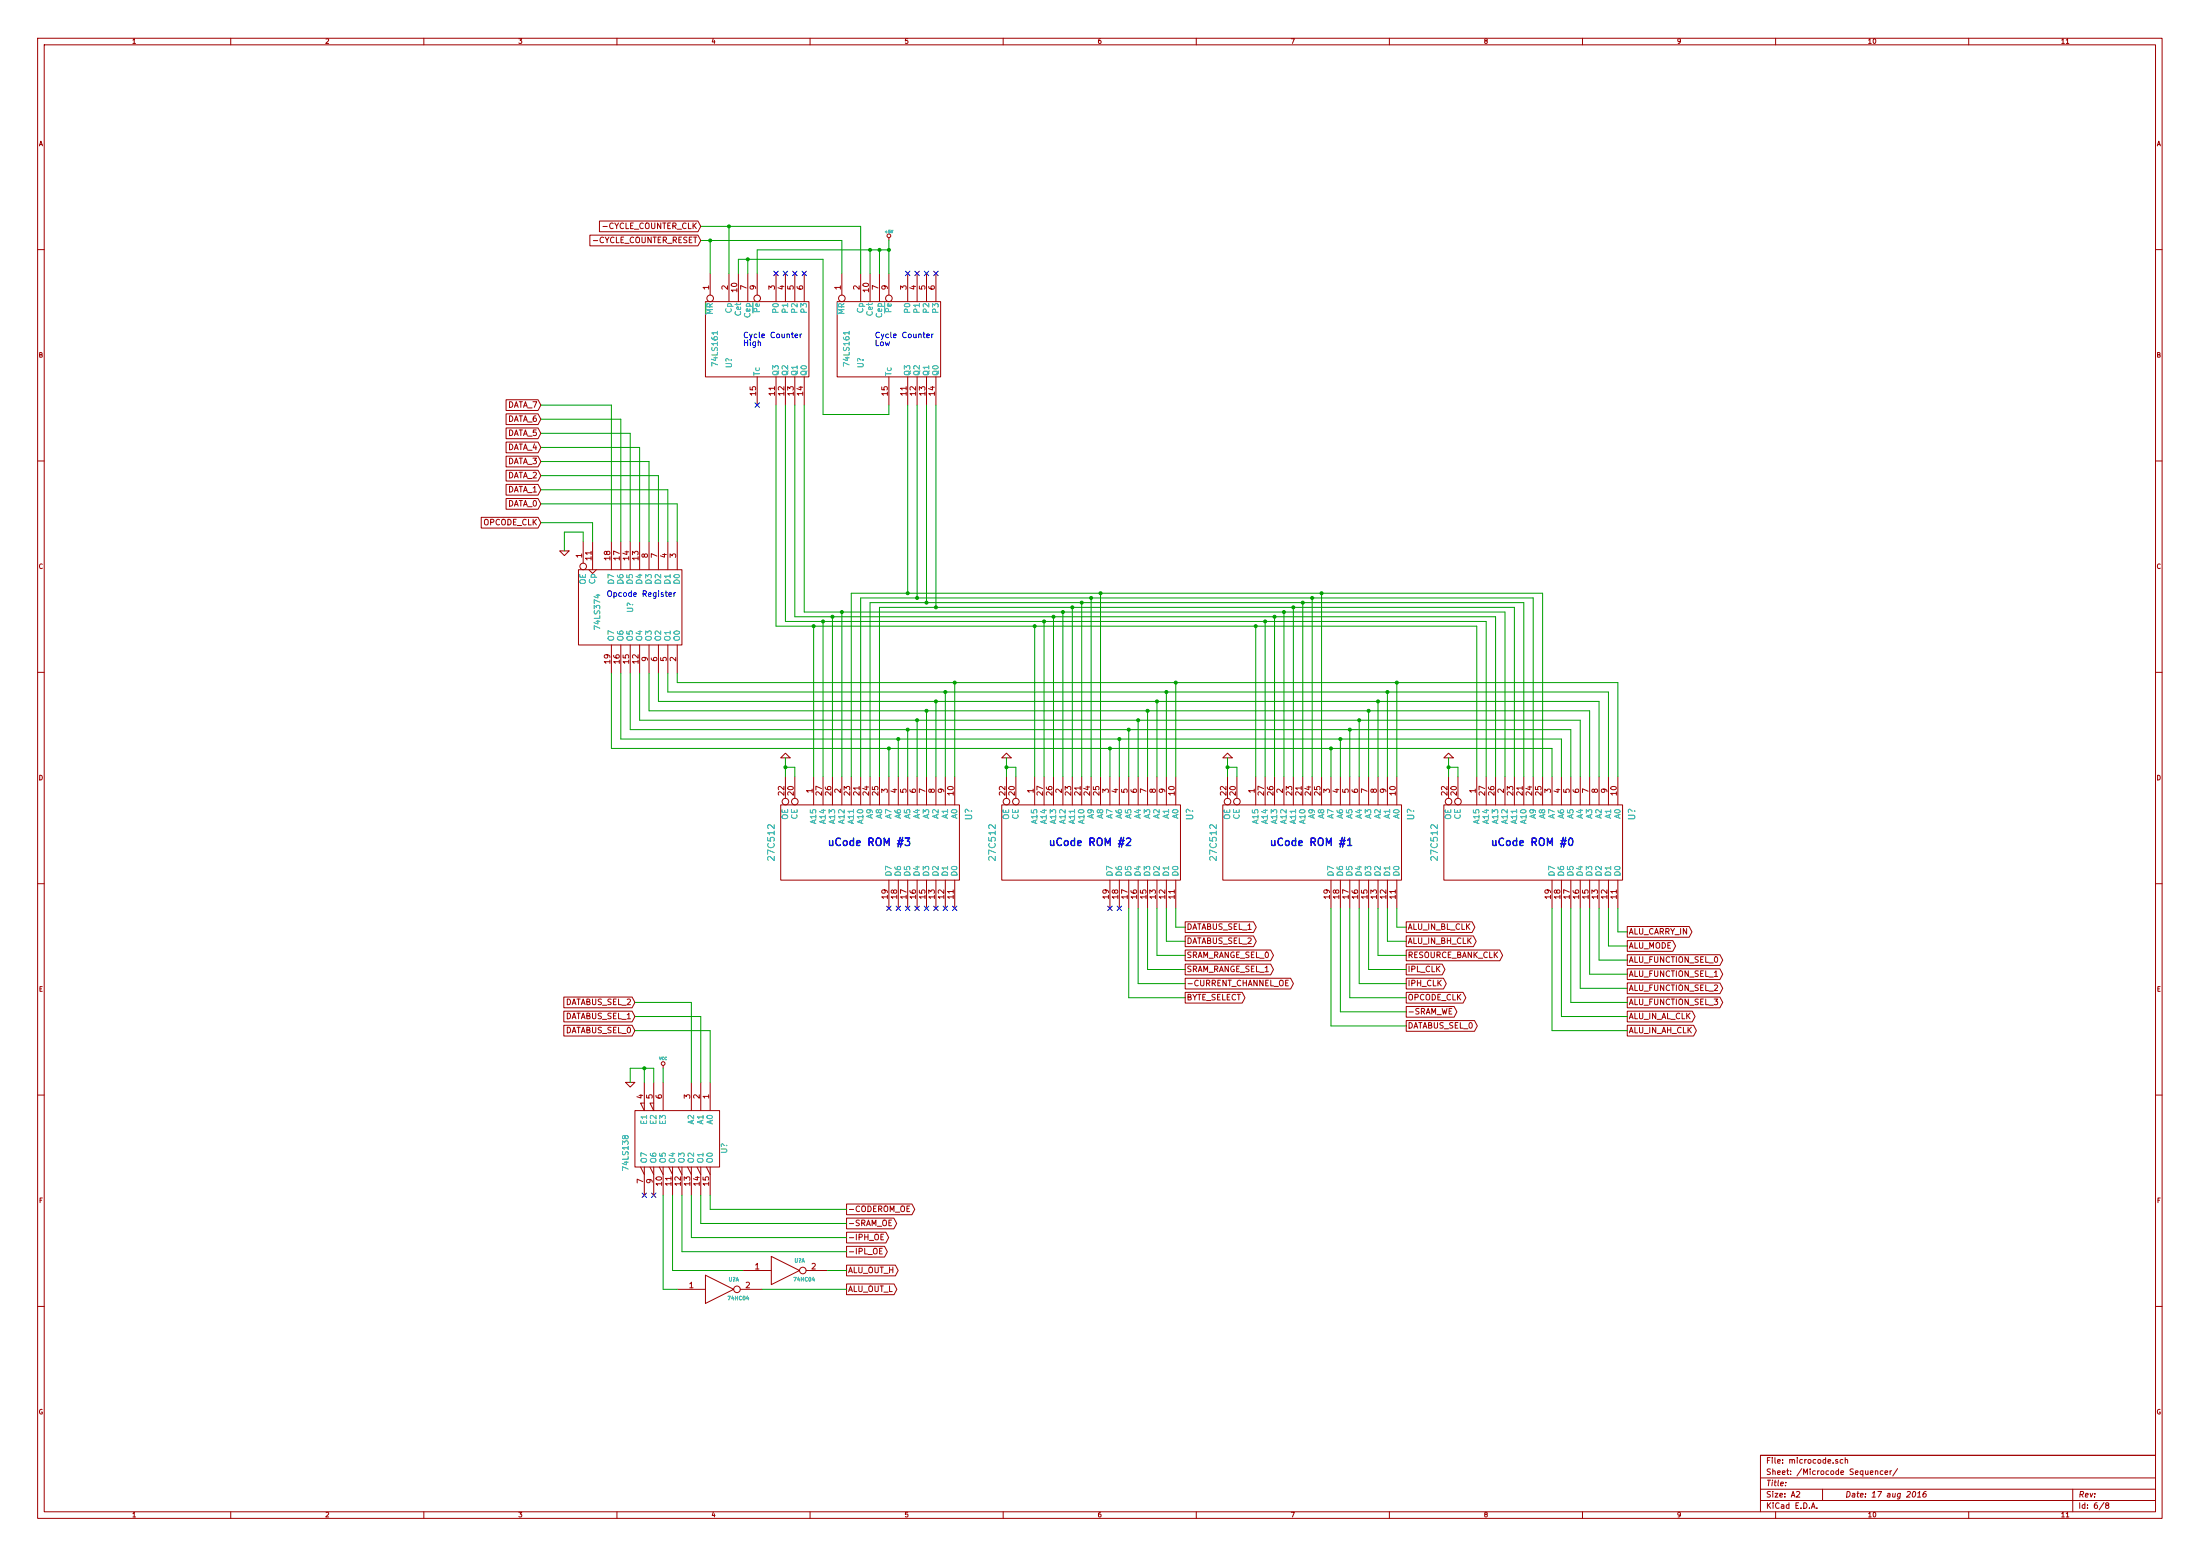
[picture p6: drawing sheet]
<svg xmlns="http://www.w3.org/2000/svg" width="594mm" height="420mm" viewBox="0 0 594 420" stroke-linecap="round" stroke-linejoin="round" font-family="sans-serif">
<g fill="none" stroke="#a00000" stroke-width=".27">
<path d="M10.2 10.3h573.6v399.7h-573.6zM11.9 12.1h570.2v396.1h-570.2zM62.3 10.3v1.8M114.5 10.3v1.8M166.6 10.3v1.8M218.7 10.3v1.8M270.9 10.3v1.8M323 10.3v1.8M375.2 10.3v1.8M427.3 10.3v1.8M479.5 10.3v1.8M531.6 10.3v1.8"/>
<path d="M161.9 59.7h26.6l.7 1.4-.7 1.5h-26.6zM10.2 67.4h1.7M159.3 63.5h29.2l.7 1.4-.7 1.5h-29.2zM191.8 73.8v5.9M196.8 73.8v7.6M199.4 73.8v7.6M201.9 73.8v7.6M204.5 73.8v5.9M209.5 73.8v7.6M212.1 73.8v7.6M214.6 73.8v7.6M217.2 73.8v7.6"/>
<path d="M227.3 73.8v5.9M232.4 73.8v7.6M234.9 73.8v7.6M237.5 73.8v7.6M240 64.2v.7M240 73.8v5.9M245.1 73.8v7.6M247.6 73.8v7.6M250.2 73.8v7.6M252.7 73.8v7.6M582.1 67.4h1.7M190.5 81.4h27.9v20.4h-27.9z"/>
<path d="M226.1 81.4h27.9v20.4h-27.9zM136.7 107.9h8.6l.7 1.5-.7 1.4h-8.6zM136.7 111.8h8.6l.7 1.4-.7 1.4h-8.6zM136.7 115.6h8.6l.7 1.4-.7 1.5h-8.6zM136.7 119.4h8.6l.7 1.4-.7 1.5h-8.6zM204.5 101.8v7.6M209.5 101.8v7.6M212.1 101.8v7.6M214.6 101.8v7.6M217.2 101.8v7.6M240 101.8v7.6M245.1 101.8v7.6"/>
<path d="M247.6 101.8v7.6M250.2 101.8v7.6M252.7 101.8v7.6M10.2 124.5h1.7M129.9 139.7h15.4l.7 1.4-.7 1.5h-15.4zM136.7 123.2h8.6l.7 1.4-.7 1.5h-8.6zM136.7 127h8.6l.7 1.4-.7 1.5h-8.6zM136.7 130.8h8.6l.7 1.4-.7 1.5h-8.6zM136.7 134.6h8.6l.7 1.5-.7 1.4h-8.6zM582.1 124.5h1.7M151.1 148.8h2.6l-1.3 1.2zM156.2 153.8h27.9v20.4h-27.9z"/>
<path d="M157.5 146.2v5.9M159 153.8l1 1.1 1-1.1M160 146.2v7.6M165.1 146.2v7.6M167.6 146.2v7.6M170.2 146.2v7.6M172.7 146.2v7.6M175.3 146.2v7.6M177.8 146.2v7.6M180.3 146.2v7.6M182.9 146.2v7.6M165.1 174.2v7.6"/>
<path d="M167.6 174.2v7.6M170.2 174.2v7.6M172.7 174.2v7.6M175.3 174.2v7.6M177.8 174.2v7.6M180.3 174.2v7.6M182.9 174.2v7.6M10.2 181.6h1.7M582.1 181.6h1.7M210.8 217.3h48.3v20.4h-48.3zM210.8 204.6l1.3-1.2 1.3 1.2zM212.1 209.7v5.9"/>
<path d="M214.6 209.7v5.9M219.7 209.7v7.6M222.2 209.7v7.6M224.8 209.7v7.6M227.3 209.7v7.6M229.9 209.7v7.6M232.4 209.7v7.6M234.9 209.7v7.6M237.5 209.7v7.6M240 209.7v7.6M242.6 209.7v7.6M245.1 209.7v7.6"/>
<path d="M247.6 209.7v7.6M250.2 209.7v7.6M252.7 209.7v7.6M255.3 209.7v7.6M257.8 209.7v7.6M270.5 217.3h48.3v20.4h-48.3zM270.5 204.6l1.3-1.2 1.2 1.2zM271.8 209.7v5.9M274.3 209.7v5.9M279.4 209.7v7.6M281.9 209.7v7.6M284.5 209.7v7.6"/>
<path d="M287 209.7v7.6M289.6 209.7v7.6M292.1 209.7v7.6M294.6 209.7v7.6M297.2 209.7v7.6M299.7 209.7v7.6M302.3 209.7v7.6M304.8 209.7v7.6M307.3 209.7v7.6M309.9 209.7v7.6M312.4 209.7v7.6M315 209.7v7.6"/>
<path d="M317.5 209.7v7.6M330.2 217.3h48.3v20.4h-48.3zM330.2 204.6l1.3-1.2 1.2 1.2zM331.5 209.7v5.9M334 209.7v5.9M339.1 209.7v7.6M341.6 209.7v7.6M344.2 209.7v7.6M346.7 209.7v7.6M349.2 209.7v7.6M351.8 209.7v7.6M354.3 209.7v7.6"/>
<path d="M356.9 209.7v7.6M359.4 209.7v7.6M361.9 209.7v7.6M364.5 209.7v7.6M367 209.7v7.6M369.6 209.7v7.6M372.1 209.7v7.6M374.6 209.7v7.6M377.2 209.7v7.6M389.9 217.3h48.2v20.4h-48.2zM389.9 204.6l1.3-1.2 1.2 1.2zM391.2 209.7v5.9"/>
<path d="M393.7 209.7v5.9M398.8 209.7v7.6M401.3 209.7v7.6M403.9 209.7v7.6M406.4 209.7v7.6M408.9 209.7v7.6M411.5 209.7v7.6M414 209.7v7.6M416.6 209.7v7.6M419.1 209.7v7.6M421.6 209.7v7.6M424.2 209.7v7.6"/>
<path d="M426.7 209.7v7.6M429.3 209.7v7.6M431.8 209.7v7.6M434.3 209.7v7.6M436.9 209.7v7.6M10.2 238.6h1.7M240 237.7v7.6M242.6 237.7v7.6M245.1 237.7v7.6M247.6 237.7v7.6M250.2 237.7v7.6M252.7 237.7v7.6"/>
<path d="M255.3 237.7v7.6M257.8 237.7v7.6M299.7 237.7v7.6M302.3 237.7v7.6M304.8 237.7v7.6M307.3 237.7v7.6M309.9 237.7v7.6M312.4 237.7v7.6M315 237.7v7.6M317.5 237.7v7.6M359.4 237.7v7.6M361.9 237.7v7.6"/>
<path d="M364.5 237.7v7.6M367 237.7v7.6M369.6 237.7v7.6M372.1 237.7v7.6M374.6 237.7v7.6M377.2 237.7v7.6M419.1 237.7v7.6M421.6 237.7v7.6M424.2 237.7v7.6M426.7 237.7v7.6M429.3 237.7v7.6M431.8 237.7v7.6"/>
<path d="M434.3 237.7v7.6M436.9 237.7v7.6M582.1 238.6h1.7M320 248.9h18.5l.7 1.5-.7 1.4h-18.5zM320 252.7h18.5l.7 1.5-.7 1.4h-18.5zM320 256.5h23.1l.8 1.5-.8 1.4h-23.1zM379.7 252.7h18.2l.7 1.5-.7 1.4h-18.2zM379.7 248.9h17.8l.8 1.5-.8 1.4h-17.8zM379.7 256.5h25.3l.8 1.5-.8 1.4h-25.3zM439.4 250.2h16.7l.8 1.4-.8 1.5h-16.7zM439.4 254h12.3l.8 1.4-.8 1.5h-12.3zM439.4 257.8h25l.8 1.4-.8 1.5h-25z"/>
<path d="M152.2 269.2h18.5l.7 1.5-.7 1.4h-18.5zM152.2 273h18.5l.7 1.5-.7 1.4h-18.5zM152.2 276.9h18.5l.7 1.4-.7 1.4h-18.5zM320 260.3h23.1l.8 1.5-.8 1.4h-23.1zM320 264.2h28.5l.8 1.4-.8 1.4h-28.5zM320 268h15.4l.8 1.4-.8 1.5h-15.4zM347.2 265.4h.5M347.9 264.7h-.7v1.5h.7M379.7 268h15.4l.7 1.4-.7 1.5h-15.4zM379.7 260.3h9.7l.8 1.5-.8 1.4h-9.7zM379.7 264.2h10.1l.8 1.4-.8 1.4h-10.1zM379.7 271.8h13l.7 1.4-.7 1.5h-13z"/>
<path d="M379.7 275.6h18.5l.7 1.4-.7 1.5h-18.5zM439.4 276.9h17.9l.8 1.4-.8 1.4h-17.9zM439.4 273h17.6l.7 1.5-.7 1.4h-17.6zM439.4 261.6h25l.8 1.5-.8 1.4h-25zM439.4 265.4h25l.8 1.5-.8 1.4h-25zM439.4 269.2h25l.8 1.5-.8 1.4h-25zM10.2 295.7h1.7M168.9 292.3h2.5l-1.2 1.2zM171.4 299.9h22.9v15.2h-22.9zM174 292.3v7.6l-1-2h1M176.5 292.3v7.6l-1-2h1M179.1 287.7v.8"/>
<path d="M179.1 292.3v7.6M186.7 292.3v7.6M189.2 292.3v7.6M191.8 292.3v7.6M582.1 295.7h1.7M173 315.1l1 2.1M174 315.1v7.6M175.5 315.1l1 2.1M176.5 315.1v7.6M178.1 315.1l1 2.1M179.1 315.1v7.6M180.6 315.1l1 2.1"/>
<path d="M181.6 315.1v7.6M183.1 315.1l1 2.1M184.1 315.1v7.6M185.7 315.1l1 2.1M186.7 315.1v7.6M188.2 315.1l1 2.1M189.2 315.1v7.6M190.8 315.1l1 2.1M191.8 315.1v7.6M208.3 339.3l7.6 3.8-7.6 3.8zM228.6 325.1h17.7l.7 1.5-.7 1.4h-17.7zM228.6 328.9h12.8l.7 1.5-.7 1.4h-12.8z"/>
<path d="M228.6 332.7h10.6l.8 1.5-.8 1.4h-10.6zM228.6 336.5h10.3l.7 1.5-.7 1.4h-10.3zM237.5 337.8h.5M237.9 334h.5M238.3 337.1h-.8v1.5h.8M238.6 333.3h-.7v1.5h.7M240.8 329.5h-.8v1.5h.8M245.6 325.6h-.7v1.6h.7M10.2 352.8h1.7M182.9 348.1h7.6M190.5 344.3l7.6 3.8-7.6 3.9zM199.9 348.1h5.8"/>
<path d="M200.7 343.1h7.6M217.7 343.1h5.8M228.6 341.6h13.2l.7 1.5-.7 1.4h-13.2zM228.6 346.7h12.8l.8 1.4-.8 1.5h-12.8zM582.1 352.8h1.7M475.4 399.1h106.7M496.2 394.2l-.3-.1-.2 .2 .5 .4v.3h-.5M497.6 394.2l-.4-.1-.3 .3 .1 .6h.6M498.3 394.3l.6-.1v.9M498.3 393.6v1.5M506.4 397.3l.6-.1 .1 1M506.4 397.1v1.1"/>
<path d="M508.5 397.2l-.5-.1-.3 .4 .1 .5 .7 .1M509 397.7l.8-.2-.1-.3-.5-.1-.2 .3 .1 .7h.6M510.4 397.1v1.1M510.8 397.1l-.4 .4M512.4 396.6l-1.3 1.9M582.1 393h-106.7v15.2M62.3 408.2v1.8M114.5 408.2v1.8M166.6 408.2v1.8M218.7 408.2v1.8M270.9 408.2v1.8M323 408.2v1.8"/>
<path d="M375.2 408.2v1.8M427.3 408.2v1.8M475.4 405.2h106.7M475.4 402.1h106.7M479.5 408.2v1.8M482.2 400.3v.1M485.1 402.9l.6-.2 .3 .5-.9 1.1h.9M489.1 407.3l.5-1.5 .5 1.5M489.3 406.9h.7M490.6 407.2v.1M492.2 402.1v3.1M516.6 402.9l.3-.2a.76 .76 0 0 1 .4 .9 .76 .76 0 0 1-.8 .6l-.1-.9z"/>
<path d="M517.8 404.3h.8M517.9 403.2l.5-.5-.2 1.6M520.1 402.7h-.3a.99 .99 0 0 0-.3 1.6l.5-.2 .1-.6-.5-.2-.3 .3M531.6 408.2v1.8M559.7 402.1v6.1M568.1 405.7l-1.2 2M568.9 406.4l-.3-.2 .1-.3h.6l.1 .4-.8 .4 .1 .5 .2 .1 .6-.3v-.3l-.3-.3"/>
<circle cx="240" cy="63.7" r=".51"/>
<circle cx="191.8" cy="80.6" r=".89"/>
<circle cx="204.5" cy="80.6" r=".89"/>
<circle cx="227.3" cy="80.6" r=".89"/>
<circle cx="240" cy="80.6" r=".89"/>
<circle cx="157.5" cy="153" r=".89"/>
<circle cx="212.1" cy="216.5" r=".89"/>
<circle cx="214.6" cy="216.5" r=".89"/>
<circle cx="271.8" cy="216.5" r=".89"/>
<circle cx="274.3" cy="216.5" r=".89"/>
<circle cx="331.5" cy="216.5" r=".89"/>
<circle cx="334" cy="216.5" r=".89"/>
<circle cx="391.2" cy="216.5" r=".89"/>
<circle cx="393.7" cy="216.5" r=".89"/>
<circle cx="179.1" cy="287.2" r=".51"/>
<circle cx="199" cy="348.1" r=".89"/>
<circle cx="216.8" cy="343.1" r=".89"/>
</g>
<path d="M214.7 90.7l.7-.1-.1-.3-.4-.1-.2 .2 .1 .7h.5M216.1 90.2v1M216.5 90.2l-.4 .3M250.2 90.7l.8-.1-.1-.3-.4-.1-.3 .2 .1 .7h.6M251.6 90.2v1M252 90.2l-.4 .3M180.6 160.5l.8-.1-.1-.3-.5-.1-.2 .3 .1 .7h.6M182 160v1.1M182.4 160l-.4 .3" fill="none" stroke="#00f" stroke-width=".27"/>
<g fill="none" stroke="#0000c0" stroke-width=".27">
<path d="M208.9 73.2l1.3 1.2M210.2 73.2l-1.3 1.2M211.5 73.2l1.2 1.2M212.7 73.2l-1.2 1.2M214 73.2l1.2 1.2M215.2 73.2l-1.2 1.2M216.6 73.2l1.2 1.2M217.8 73.2l-1.2 1.2M244.5 73.2l1.2 1.2M245.7 73.2l-1.2 1.2M247 73.2l1.3 1.2M248.3 73.2l-1.3 1.2"/>
<path d="M249.6 73.2l1.2 1.2M250.8 73.2l-1.2 1.2M252.1 73.2l1.2 1.2M253.3 73.2l-1.2 1.2M203.9 108.8l1.2 1.2M205.1 108.8l-1.2 1.2M239.4 244.7l1.2 1.2M240.6 244.7l-1.2 1.2M242 244.7l1.2 1.2M243.2 244.7l-1.2 1.2M244.5 244.7l1.2 1.2M245.7 244.7l-1.2 1.2"/>
<path d="M247 244.7l1.3 1.2M248.3 244.7l-1.3 1.2M249.6 244.7l1.2 1.2M250.8 244.7l-1.2 1.2M252.1 244.7l1.2 1.2M253.3 244.7l-1.2 1.2M254.7 244.7l1.2 1.2M255.9 244.7l-1.2 1.2M257.2 244.7l1.2 1.2M258.4 244.7l-1.2 1.2M299.1 244.7l1.2 1.2M300.3 244.7l-1.2 1.2"/>
<path d="M301.7 244.7l1.2 1.2M302.9 244.7l-1.2 1.2M173.4 322.1l1.2 1.3M174.6 322.1l-1.2 1.3M175.9 322.1l1.2 1.3M177.1 322.1l-1.2 1.3"/>
</g>
<path d="M244.4 226.3h1.2l-.6 .8 .5 .2v.8l-.2 .2-.9-.2M304.2 226.5l.8-.2 .3 .6-1.2 1.4h1.2M361.9 227h1.4M363.9 226.9l.6-.6v2M363.9 228.3h1.1M423.8 226.4l.3-.1a1.08 1.08 0 0 1 .6 1 1.08 1.08 0 0 1-.6 1 1.33 1.33 0 0 1-.3-1.9z" fill="none" stroke="#00f" stroke-width=".41"/>
<path d="M193.7 89.5v.8M229.3 89.5v.8" fill="none" stroke="#00a0a0" stroke-width=".27"/>
<g fill="none" stroke="#00a000" stroke-width=".27">
<path d="M189.2 64.9h38.1v8.9M189.2 61.1h43.2v12.7M191.8 64.9v8.9M196.8 61.1v12.7M199.4 73.8v-3.8h22.8v41.9h17.8v-2.5M201.9 70v3.8M234.9 67.5v6.3M237.5 67.5v6.3M240 67.5h.1M240 64.9v8.9M240 67.5h-35.5v6.3M146 117h24.2v29.2"/>
<path d="M146 113.2h21.6v33M146 109.4h19.1v36.8M209.5 109.4v59.7h189.3v40.6M212.1 109.4v58.4h189.2v41.9M214.6 109.4v57.1h189.3v43.2M217.2 109.4v55.9h189.2v44.4M245.1 109.4v50.8M247.6 109.4v52.1M250.2 109.4v53.3M252.7 109.4v54.6M146 136.1h36.9v10.1M146 132.2h34.3v14"/>
<path d="M146 128.4h31.8v17.8M146 124.6h29.3v21.6M146 120.8h26.7v25.4M146 141.1h14v5.1M157.5 146.2v-2.5h-5.1v5.1M219.7 169.1v40.6M222.2 167.8v41.9M224.8 166.5v43.2M227.3 165.3v44.4M279.4 169.1v40.6M281.9 167.8v41.9M284.5 166.5v43.2"/>
<path d="M287 165.3v44.4M289.6 164v45.7M292.1 162.7v47M294.6 161.5v48.2M297.2 160.2v49.5M339.1 169.1v40.6M341.6 167.8v41.9M344.2 166.5v43.2M346.7 165.3v44.4M349.2 164v45.7M351.8 162.7v47M354.3 161.5v48.2"/>
<path d="M356.9 160.2v49.5M165.1 181.8v20.3h254v7.6M167.6 181.8v17.8h254v10.1M170.2 181.8v15.2h254v12.7M172.7 181.8v12.7h254v15.2M175.3 181.8v10.1h254v17.8M177.8 181.8v7.6h254v20.3M180.3 181.8v5.1h254v22.8M182.9 181.8v2.5h254v25.4M242.6 199.6v10.1M245.1 197v12.7M247.6 194.5v15.2"/>
<path d="M250.2 191.9v17.8M252.7 189.4v20.3M255.3 186.9v22.8M257.8 184.3v25.4M302.3 199.6v10.1M304.8 197v12.7M307.3 194.5v15.2M309.9 191.9v17.8M312.4 189.4v20.3M315 186.9v22.8M317.5 184.3v25.4M361.9 199.6v10.1"/>
<path d="M364.5 197v12.7M367 194.5v15.2M369.6 191.9v17.8M372.1 189.4v20.3M374.6 186.9v22.8M377.2 184.3v25.4M212.1 207.2h2.5v2.5M212.1 204.6v5.1M229.9 209.7v-49.5h186.7v49.5M232.4 209.7v-48.2h181.6v48.2M234.9 209.7v-47h176.6v47M237.5 209.7v-45.7h171.4v45.7"/>
<path d="M240 202.1v7.6M271.8 207.2h2.5v2.5M271.8 204.6v5.1M299.7 202.1v7.6M331.5 207.2h2.5v2.5M331.5 204.6v5.1M359.4 202.1v7.6M391.2 207.2h2.5v2.5M391.2 204.6v5.1M304.8 245.3v24.1h15.2M307.3 245.3v20.3h12.7M309.9 245.3v16.5h10.1"/>
<path d="M312.4 245.3v12.7h7.6M315 245.3v8.9h5M317.5 245.3v5.1h2.5M359.4 245.3v31.7h20.3M361.9 245.3v27.9h17.8M364.5 245.3v24.1h15.2M367 245.3v20.3h12.7M369.6 245.3v16.5h10.1M372.1 245.3v12.7h7.6M374.6 245.3v8.9h5.1M377.2 245.3v5.1h2.5M419.1 245.3v33h20.3"/>
<path d="M421.6 245.3v29.2h17.8M424.2 245.3v25.4h15.2M426.7 245.3v21.6h12.7M429.3 245.3v17.8h10.1M431.8 245.3v13.9h7.6M434.3 245.3v10.1h5.1M436.9 245.3v6.3h2.5M171.4 270.7h15.3v21.6M171.4 274.5h17.8v17.8M171.4 278.3h20.4v14M170.2 292.3v-3.8h6.3v3.8M174 288.5v3.8"/>
<path d="M179.1 288.5v3.8M179.1 322.7v25.4h3.8M181.6 322.7v20.4h19.1M184.1 322.7v15.3h44.5M186.7 322.7v11.5h41.9M189.2 322.7v7.7h39.4M191.8 322.7v3.9h36.8M205.7 348.1h22.9M223.5 343.1h5.1"/>
</g>
<g fill="#00a000" stroke="#00a000" stroke-width=".27">
<circle cx="331.5" cy="207.2" r=".41"/>
<circle cx="391.2" cy="207.2" r=".41"/>
<circle cx="271.8" cy="207.2" r=".41"/>
<circle cx="359.4" cy="202.1" r=".41"/>
<circle cx="361.9" cy="199.6" r=".41"/>
<circle cx="364.5" cy="197" r=".41"/>
<circle cx="367" cy="194.5" r=".41"/>
<circle cx="369.6" cy="191.9" r=".41"/>
<circle cx="372.1" cy="189.4" r=".41"/>
<circle cx="374.6" cy="186.9" r=".41"/>
<circle cx="377.2" cy="184.3" r=".41"/>
<circle cx="317.5" cy="184.3" r=".41"/>
<circle cx="315" cy="186.9" r=".41"/>
<circle cx="312.4" cy="189.4" r=".41"/>
<circle cx="309.9" cy="191.9" r=".41"/>
<circle cx="307.3" cy="194.5" r=".41"/>
<circle cx="304.8" cy="197" r=".41"/>
<circle cx="302.3" cy="199.6" r=".41"/>
<circle cx="299.7" cy="202.1" r=".41"/>
<circle cx="174" cy="288.5" r=".41"/>
<circle cx="212.1" cy="207.2" r=".41"/>
<circle cx="257.8" cy="184.3" r=".41"/>
<circle cx="255.3" cy="186.9" r=".41"/>
<circle cx="252.7" cy="189.4" r=".41"/>
<circle cx="250.2" cy="191.9" r=".41"/>
<circle cx="247.6" cy="194.5" r=".41"/>
<circle cx="245.1" cy="197" r=".41"/>
<circle cx="242.6" cy="199.6" r=".41"/>
<circle cx="240" cy="202.1" r=".41"/>
<circle cx="237.5" cy="67.5" r=".41"/>
<circle cx="227.3" cy="165.3" r=".41"/>
<circle cx="252.7" cy="164" r=".41"/>
<circle cx="250.2" cy="162.7" r=".41"/>
<circle cx="247.6" cy="161.5" r=".41"/>
<circle cx="245.1" cy="160.2" r=".41"/>
<circle cx="224.8" cy="166.5" r=".41"/>
<circle cx="222.2" cy="167.8" r=".41"/>
<circle cx="219.7" cy="169.1" r=".41"/>
<circle cx="279.4" cy="169.1" r=".41"/>
<circle cx="281.9" cy="167.8" r=".41"/>
<circle cx="284.5" cy="166.5" r=".41"/>
<circle cx="287" cy="165.3" r=".41"/>
<circle cx="289.6" cy="164" r=".41"/>
<circle cx="292.1" cy="162.7" r=".41"/>
<circle cx="294.6" cy="161.5" r=".41"/>
<circle cx="297.2" cy="160.2" r=".41"/>
<circle cx="339.1" cy="169.1" r=".41"/>
<circle cx="341.6" cy="167.8" r=".41"/>
<circle cx="344.2" cy="166.5" r=".41"/>
<circle cx="346.7" cy="165.3" r=".41"/>
<circle cx="349.2" cy="164" r=".41"/>
<circle cx="351.8" cy="162.7" r=".41"/>
<circle cx="354.3" cy="161.5" r=".41"/>
<circle cx="356.9" cy="160.2" r=".41"/>
<circle cx="196.8" cy="61.1" r=".41"/>
<circle cx="201.9" cy="70" r=".41"/>
<circle cx="191.8" cy="64.9" r=".41"/>
<circle cx="240" cy="67.5" r=".41"/>
<circle cx="234.9" cy="67.5" r=".41"/>
</g>
<g font-size="2.8" fill="#00f">
<text x="223.5" y="228.5">uCode ROM #3</text>
<text x="283.2" y="228.5">uCode ROM #2</text>
<text x="342.9" y="228.5">uCode ROM #1</text>
<text x="402.6" y="228.5">uCode ROM #0</text>
</g>
<g font-size="2.5" fill="#00a0a0">
<text x="262.6" y="221.5" transform="rotate(-90 262.6 221.5)">U?</text>
<text x="322.3" y="221.5" transform="rotate(-90 322.3 221.5)">U?</text>
<text x="382" y="221.5" transform="rotate(-90 382 221.5)">U?</text>
<text x="441.7" y="221.5" transform="rotate(-90 441.7 221.5)">U?</text>
<text x="209.2" y="231.8" transform="rotate(-90 209.2 231.8)">27C512</text>
<text x="268.9" y="231.8" transform="rotate(-90 268.9 231.8)">27C512</text>
<text x="328.6" y="231.8" transform="rotate(-90 328.6 231.8)">27C512</text>
<text x="388.3" y="231.8" transform="rotate(-90 388.3 231.8)">27C512</text>
</g>
<g font-size="2.1" fill="#a00000">
<text x="160.5" y="65.7">-CYCLE_COUNTER_RESET</text>
<text x="163.2" y="61.9">-CYCLE_COUNTER_CLK</text>
<text x="191.5" y="78.2" transform="rotate(-90 191.5 78.2)">1</text>
<text x="196.6" y="78.2" transform="rotate(-90 196.6 78.2)">2</text>
<text x="199.1" y="78.8" transform="rotate(-90 199.1 78.8)">10</text>
<text x="201.7" y="78.2" transform="rotate(-90 201.7 78.2)">7</text>
<text x="204.2" y="78.2" transform="rotate(-90 204.2 78.2)">9</text>
<text x="209.3" y="78.2" transform="rotate(-90 209.3 78.2)">3</text>
<text x="211.8" y="78.2" transform="rotate(-90 211.8 78.2)">4</text>
<text x="214.4" y="78.2" transform="rotate(-90 214.4 78.2)">5</text>
<text x="216.9" y="78.2" transform="rotate(-90 216.9 78.2)">6</text>
<text x="227.1" y="78.2" transform="rotate(-90 227.1 78.2)">1</text>
<text x="232.2" y="78.2" transform="rotate(-90 232.2 78.2)">2</text>
<text x="234.7" y="78.8" transform="rotate(-90 234.7 78.8)">10</text>
<text x="237.2" y="78.2" transform="rotate(-90 237.2 78.2)">7</text>
<text x="239.8" y="78.2" transform="rotate(-90 239.8 78.2)">9</text>
<text x="244.9" y="78.2" transform="rotate(-90 244.9 78.2)">3</text>
<text x="247.4" y="78.2" transform="rotate(-90 247.4 78.2)">4</text>
<text x="249.9" y="78.2" transform="rotate(-90 249.9 78.2)">5</text>
<text x="252.5" y="78.2" transform="rotate(-90 252.5 78.2)">6</text>
<text x="204.2" y="106.7" transform="rotate(-90 204.2 106.7)">15</text>
<text x="209.3" y="106.7" transform="rotate(-90 209.3 106.7)">11</text>
<text x="211.8" y="106.7" transform="rotate(-90 211.8 106.7)">12</text>
<text x="214.4" y="106.7" transform="rotate(-90 214.4 106.7)">13</text>
<text x="216.9" y="106.7" transform="rotate(-90 216.9 106.7)">14</text>
<text x="239.8" y="106.7" transform="rotate(-90 239.8 106.7)">15</text>
<text x="244.9" y="106.7" transform="rotate(-90 244.9 106.7)">11</text>
<text x="247.4" y="106.7" transform="rotate(-90 247.4 106.7)">12</text>
<text x="249.9" y="106.7" transform="rotate(-90 249.9 106.7)">13</text>
<text x="252.5" y="106.7" transform="rotate(-90 252.5 106.7)">14</text>
<text x="136.9" y="110.2">DATA_7</text>
<text x="136.9" y="114">DATA_6</text>
<text x="136.9" y="117.8">DATA_5</text>
<text x="136.9" y="121.6">DATA_4</text>
<text x="136.9" y="125.4">DATA_3</text>
<text x="136.9" y="129.2">DATA_2</text>
<text x="136.9" y="133">DATA_1</text>
<text x="136.9" y="136.8">DATA_0</text>
<text x="130.4" y="141.9">OPCODE_CLK</text>
<text x="157.2" y="150.6" transform="rotate(-90 157.2 150.6)">1</text>
<text x="159.8" y="151.2" transform="rotate(-90 159.8 151.2)">11</text>
<text x="164.8" y="151.2" transform="rotate(-90 164.8 151.2)">18</text>
<text x="167.4" y="151.2" transform="rotate(-90 167.4 151.2)">17</text>
<text x="169.9" y="151.2" transform="rotate(-90 169.9 151.2)">14</text>
<text x="172.5" y="151.2" transform="rotate(-90 172.5 151.2)">13</text>
<text x="175" y="150.6" transform="rotate(-90 175 150.6)">8</text>
<text x="177.5" y="150.6" transform="rotate(-90 177.5 150.6)">7</text>
<text x="180.1" y="150.6" transform="rotate(-90 180.1 150.6)">4</text>
<text x="182.6" y="150.6" transform="rotate(-90 182.6 150.6)">3</text>
<text x="164.8" y="179.1" transform="rotate(-90 164.8 179.1)">19</text>
<text x="167.4" y="179.1" transform="rotate(-90 167.4 179.1)">16</text>
<text x="169.9" y="179.1" transform="rotate(-90 169.9 179.1)">15</text>
<text x="172.5" y="179.1" transform="rotate(-90 172.5 179.1)">12</text>
<text x="175" y="178.6" transform="rotate(-90 175 178.6)">9</text>
<text x="177.5" y="178.6" transform="rotate(-90 177.5 178.6)">6</text>
<text x="180.1" y="178.6" transform="rotate(-90 180.1 178.6)">5</text>
<text x="182.6" y="178.6" transform="rotate(-90 182.6 178.6)">2</text>
<text x="211.8" y="214.7" transform="rotate(-90 211.8 214.7)">22</text>
<text x="214.4" y="214.7" transform="rotate(-90 214.4 214.7)">20</text>
<text x="219.5" y="214.1" transform="rotate(-90 219.5 214.1)">1</text>
<text x="222" y="214.7" transform="rotate(-90 222 214.7)">27</text>
<text x="224.5" y="214.7" transform="rotate(-90 224.5 214.7)">26</text>
<text x="227.1" y="214.1" transform="rotate(-90 227.1 214.1)">2</text>
<text x="229.6" y="214.7" transform="rotate(-90 229.6 214.7)">23</text>
<text x="232.2" y="214.7" transform="rotate(-90 232.2 214.7)">21</text>
<text x="234.7" y="214.7" transform="rotate(-90 234.7 214.7)">24</text>
<text x="237.2" y="214.7" transform="rotate(-90 237.2 214.7)">25</text>
<text x="239.8" y="214.1" transform="rotate(-90 239.8 214.1)">3</text>
<text x="242.3" y="214.1" transform="rotate(-90 242.3 214.1)">4</text>
<text x="244.9" y="214.1" transform="rotate(-90 244.9 214.1)">5</text>
<text x="247.4" y="214.1" transform="rotate(-90 247.4 214.1)">6</text>
<text x="249.9" y="214.1" transform="rotate(-90 249.9 214.1)">7</text>
<text x="252.5" y="214.1" transform="rotate(-90 252.5 214.1)">8</text>
<text x="255" y="214.1" transform="rotate(-90 255 214.1)">9</text>
<text x="257.6" y="214.7" transform="rotate(-90 257.6 214.7)">10</text>
<text x="271.5" y="214.7" transform="rotate(-90 271.5 214.7)">22</text>
<text x="274.1" y="214.7" transform="rotate(-90 274.1 214.7)">20</text>
<text x="279.1" y="214.1" transform="rotate(-90 279.1 214.1)">1</text>
<text x="281.7" y="214.7" transform="rotate(-90 281.7 214.7)">27</text>
<text x="284.2" y="214.7" transform="rotate(-90 284.2 214.7)">26</text>
<text x="286.8" y="214.1" transform="rotate(-90 286.8 214.1)">2</text>
<text x="289.3" y="214.7" transform="rotate(-90 289.3 214.7)">23</text>
<text x="291.8" y="214.7" transform="rotate(-90 291.8 214.7)">21</text>
<text x="294.4" y="214.7" transform="rotate(-90 294.4 214.7)">24</text>
<text x="296.9" y="214.7" transform="rotate(-90 296.9 214.7)">25</text>
<text x="299.5" y="214.1" transform="rotate(-90 299.5 214.1)">3</text>
<text x="302" y="214.1" transform="rotate(-90 302 214.1)">4</text>
<text x="304.5" y="214.1" transform="rotate(-90 304.5 214.1)">5</text>
<text x="307.1" y="214.1" transform="rotate(-90 307.1 214.1)">6</text>
<text x="309.6" y="214.1" transform="rotate(-90 309.6 214.1)">7</text>
<text x="312.2" y="214.1" transform="rotate(-90 312.2 214.1)">8</text>
<text x="314.7" y="214.1" transform="rotate(-90 314.7 214.1)">9</text>
<text x="317.2" y="214.7" transform="rotate(-90 317.2 214.7)">10</text>
<text x="331.2" y="214.7" transform="rotate(-90 331.2 214.7)">22</text>
<text x="333.8" y="214.7" transform="rotate(-90 333.8 214.7)">20</text>
<text x="338.8" y="214.1" transform="rotate(-90 338.8 214.1)">1</text>
<text x="341.4" y="214.7" transform="rotate(-90 341.4 214.7)">27</text>
<text x="343.9" y="214.7" transform="rotate(-90 343.9 214.7)">26</text>
<text x="346.5" y="214.1" transform="rotate(-90 346.5 214.1)">2</text>
<text x="349" y="214.7" transform="rotate(-90 349 214.7)">23</text>
<text x="351.5" y="214.7" transform="rotate(-90 351.5 214.7)">21</text>
<text x="354.1" y="214.7" transform="rotate(-90 354.1 214.7)">24</text>
<text x="356.6" y="214.7" transform="rotate(-90 356.6 214.7)">25</text>
<text x="359.2" y="214.1" transform="rotate(-90 359.2 214.1)">3</text>
<text x="361.7" y="214.1" transform="rotate(-90 361.7 214.1)">4</text>
<text x="364.2" y="214.1" transform="rotate(-90 364.2 214.1)">5</text>
<text x="366.8" y="214.1" transform="rotate(-90 366.8 214.1)">6</text>
<text x="369.3" y="214.1" transform="rotate(-90 369.3 214.1)">7</text>
<text x="371.9" y="214.1" transform="rotate(-90 371.9 214.1)">8</text>
<text x="374.4" y="214.1" transform="rotate(-90 374.4 214.1)">9</text>
<text x="376.9" y="214.7" transform="rotate(-90 376.9 214.7)">10</text>
<text x="390.9" y="214.7" transform="rotate(-90 390.9 214.7)">22</text>
<text x="393.4" y="214.7" transform="rotate(-90 393.4 214.7)">20</text>
<text x="398.5" y="214.1" transform="rotate(-90 398.5 214.1)">1</text>
<text x="401.1" y="214.7" transform="rotate(-90 401.1 214.7)">27</text>
<text x="403.6" y="214.7" transform="rotate(-90 403.6 214.7)">26</text>
<text x="406.1" y="214.1" transform="rotate(-90 406.1 214.1)">2</text>
<text x="408.7" y="214.7" transform="rotate(-90 408.7 214.7)">23</text>
<text x="411.2" y="214.7" transform="rotate(-90 411.2 214.7)">21</text>
<text x="413.8" y="214.7" transform="rotate(-90 413.8 214.7)">24</text>
<text x="416.3" y="214.7" transform="rotate(-90 416.3 214.7)">25</text>
<text x="418.8" y="214.1" transform="rotate(-90 418.8 214.1)">3</text>
<text x="421.4" y="214.1" transform="rotate(-90 421.4 214.1)">4</text>
<text x="423.9" y="214.1" transform="rotate(-90 423.9 214.1)">5</text>
<text x="426.5" y="214.1" transform="rotate(-90 426.5 214.1)">6</text>
<text x="429" y="214.1" transform="rotate(-90 429 214.1)">7</text>
<text x="431.5" y="214.1" transform="rotate(-90 431.5 214.1)">8</text>
<text x="434.1" y="214.1" transform="rotate(-90 434.1 214.1)">9</text>
<text x="436.6" y="214.7" transform="rotate(-90 436.6 214.7)">10</text>
<text x="239.8" y="242.6" transform="rotate(-90 239.8 242.6)">19</text>
<text x="242.3" y="242.6" transform="rotate(-90 242.3 242.6)">18</text>
<text x="244.9" y="242.6" transform="rotate(-90 244.9 242.6)">17</text>
<text x="247.4" y="242.6" transform="rotate(-90 247.4 242.6)">16</text>
<text x="249.9" y="242.6" transform="rotate(-90 249.9 242.6)">15</text>
<text x="252.5" y="242.6" transform="rotate(-90 252.5 242.6)">13</text>
<text x="255" y="242.6" transform="rotate(-90 255 242.6)">12</text>
<text x="257.6" y="242.6" transform="rotate(-90 257.6 242.6)">11</text>
<text x="299.5" y="242.6" transform="rotate(-90 299.5 242.6)">19</text>
<text x="302" y="242.6" transform="rotate(-90 302 242.6)">18</text>
<text x="304.5" y="242.6" transform="rotate(-90 304.5 242.6)">17</text>
<text x="307.1" y="242.6" transform="rotate(-90 307.1 242.6)">16</text>
<text x="309.6" y="242.6" transform="rotate(-90 309.6 242.6)">15</text>
<text x="312.2" y="242.6" transform="rotate(-90 312.2 242.6)">13</text>
<text x="314.7" y="242.6" transform="rotate(-90 314.7 242.6)">12</text>
<text x="317.2" y="242.6" transform="rotate(-90 317.2 242.6)">11</text>
<text x="359.2" y="242.6" transform="rotate(-90 359.2 242.6)">19</text>
<text x="361.7" y="242.6" transform="rotate(-90 361.7 242.6)">18</text>
<text x="364.2" y="242.6" transform="rotate(-90 364.2 242.6)">17</text>
<text x="366.8" y="242.6" transform="rotate(-90 366.8 242.6)">16</text>
<text x="369.3" y="242.6" transform="rotate(-90 369.3 242.6)">15</text>
<text x="371.9" y="242.6" transform="rotate(-90 371.9 242.6)">13</text>
<text x="374.4" y="242.6" transform="rotate(-90 374.4 242.6)">12</text>
<text x="376.9" y="242.6" transform="rotate(-90 376.9 242.6)">11</text>
<text x="418.8" y="242.6" transform="rotate(-90 418.8 242.6)">19</text>
<text x="421.4" y="242.6" transform="rotate(-90 421.4 242.6)">18</text>
<text x="423.9" y="242.6" transform="rotate(-90 423.9 242.6)">17</text>
<text x="426.5" y="242.6" transform="rotate(-90 426.5 242.6)">16</text>
<text x="429" y="242.6" transform="rotate(-90 429 242.6)">15</text>
<text x="431.5" y="242.6" transform="rotate(-90 431.5 242.6)">13</text>
<text x="434.1" y="242.6" transform="rotate(-90 434.1 242.6)">12</text>
<text x="436.6" y="242.6" transform="rotate(-90 436.6 242.6)">11</text>
<text x="320.4" y="251.1">DATABUS_SEL_1</text>
<text x="380.1" y="251.1">ALU_IN_BL_CLK</text>
<text x="320.4" y="254.9">DATABUS_SEL_2</text>
<text x="380.1" y="254.9">ALU_IN_BH_CLK</text>
<text x="439.8" y="252.4">ALU_CARRY_IN</text>
<text x="439.8" y="256.2">ALU_MODE</text>
<text x="320.4" y="258.7">SRAM_RANGE_SEL_0</text>
<text x="320.4" y="262.6">SRAM_RANGE_SEL_1</text>
<text x="380.1" y="258.7">RESOURCE_BANK_CLK</text>
<text x="380.1" y="262.6">IPL_CLK</text>
<text x="439.8" y="260">ALU_FUNCTION_SEL_0</text>
<text x="439.8" y="263.8">ALU_FUNCTION_SEL_1</text>
<text x="320.4" y="266.4">-CURRENT_CHANNEL_OE</text>
<text x="380.1" y="266.4">IPH_CLK</text>
<text x="439.8" y="267.6">ALU_FUNCTION_SEL_2</text>
<text x="152.5" y="271.4">DATABUS_SEL_2</text>
<text x="152.5" y="275.3">DATABUS_SEL_1</text>
<text x="320.4" y="270.2">BYTE_SELECT</text>
<text x="380.1" y="270.2">OPCODE_CLK</text>
<text x="380.1" y="274">-SRAM_WE</text>
<text x="439.8" y="275.3">ALU_IN_AL_CLK</text>
<text x="439.8" y="271.4">ALU_FUNCTION_SEL_3</text>
<text x="152.5" y="279.1">DATABUS_SEL_0</text>
<text x="380.1" y="277.8">DATABUS_SEL_0</text>
<text x="439.8" y="279.1">ALU_IN_AH_CLK</text>
<text x="173.7" y="296.7" transform="rotate(-90 173.7 296.7)">4</text>
<text x="176.3" y="296.7" transform="rotate(-90 176.3 296.7)">5</text>
<text x="178.8" y="296.7" transform="rotate(-90 178.8 296.7)">6</text>
<text x="186.4" y="296.7" transform="rotate(-90 186.4 296.7)">3</text>
<text x="189" y="296.7" transform="rotate(-90 189 296.7)">2</text>
<text x="191.5" y="296.7" transform="rotate(-90 191.5 296.7)">1</text>
<text x="173.7" y="319.5" transform="rotate(-90 173.7 319.5)">7</text>
<text x="176.3" y="319.5" transform="rotate(-90 176.3 319.5)">9</text>
<text x="178.8" y="320.1" transform="rotate(-90 178.8 320.1)">10</text>
<text x="181.4" y="320.1" transform="rotate(-90 181.4 320.1)">11</text>
<text x="183.9" y="320.1" transform="rotate(-90 183.9 320.1)">12</text>
<text x="186.4" y="320.1" transform="rotate(-90 186.4 320.1)">13</text>
<text x="189" y="320.1" transform="rotate(-90 189 320.1)">14</text>
<text x="191.5" y="320.1" transform="rotate(-90 191.5 320.1)">15</text>
<text x="229" y="327.3">-CODEROM_OE</text>
<text x="229" y="331.1">-SRAM_OE</text>
<text x="229" y="334.9">-IPH_OE</text>
<text x="229" y="338.8">-IPL_OE</text>
<text x="186.1" y="347.9">1</text>
<text x="201.3" y="347.9">2</text>
<text x="203.9" y="342.8">1</text>
<text x="219.1" y="342.8">2</text>
<text x="229" y="343.8">ALU_OUT_H</text>
<text x="229" y="348.9">ALU_OUT_L</text>
<text x="476.9" y="395.3">File: microcode.sch</text>
<text x="476.9" y="401.4">Title:</text>
<text x="476.9" y="398.3">Sheet: /Microcode Sequencer/</text>
<text x="476.9" y="407.5">KiCad E.D.A.</text>
<text x="476.9" y="404.4">Size: A2</text>
<text x="498.2" y="404.4">Date: 17 aug 2016</text>
<text x="561.2" y="404.4">Rev:</text>
<text x="561.2" y="407.5">Id: 6/8</text>
</g>
<g font-size="2.1" fill="#00a0a0">
<text x="192.5" y="85" transform="rotate(-90 192.5 85)">MR</text>
<text x="197.6" y="84.5" transform="rotate(-90 197.6 84.5)">Cp</text>
<text x="200.2" y="85.1" transform="rotate(-90 200.2 85.1)">Cet</text>
<text x="202.7" y="85.7" transform="rotate(-90 202.7 85.7)">Cep</text>
<text x="205.2" y="84.3" transform="rotate(-90 205.2 84.3)">Pe</text>
<text x="210.3" y="84.3" transform="rotate(-90 210.3 84.3)">P0</text>
<text x="212.9" y="84.3" transform="rotate(-90 212.9 84.3)">P1</text>
<text x="215.4" y="84.3" transform="rotate(-90 215.4 84.3)">P2</text>
<text x="217.9" y="84.3" transform="rotate(-90 217.9 84.3)">P3</text>
<text x="228.1" y="85" transform="rotate(-90 228.1 85)">MR</text>
<text x="233.2" y="84.5" transform="rotate(-90 233.2 84.5)">Cp</text>
<text x="235.7" y="85.1" transform="rotate(-90 235.7 85.1)">Cet</text>
<text x="238.3" y="85.7" transform="rotate(-90 238.3 85.7)">Cep</text>
<text x="240.8" y="84.3" transform="rotate(-90 240.8 84.3)">Pe</text>
<text x="245.9" y="84.3" transform="rotate(-90 245.9 84.3)">P0</text>
<text x="248.4" y="84.3" transform="rotate(-90 248.4 84.3)">P1</text>
<text x="251" y="84.3" transform="rotate(-90 251 84.3)">P2</text>
<text x="253.5" y="84.3" transform="rotate(-90 253.5 84.3)">P3</text>
<text x="193.9" y="98.4" transform="rotate(-90 193.9 98.4)">74LS161</text>
<text x="197.7" y="99.4" transform="rotate(-90 197.7 99.4)">U?</text>
<text x="205.2" y="101.5" transform="rotate(-90 205.2 101.5)">Tc</text>
<text x="210.3" y="101.5" transform="rotate(-90 210.3 101.5)">Q3</text>
<text x="212.9" y="101.5" transform="rotate(-90 212.9 101.5)">Q2</text>
<text x="215.4" y="101.5" transform="rotate(-90 215.4 101.5)">Q1</text>
<text x="217.9" y="101.5" transform="rotate(-90 217.9 101.5)">Q0</text>
<text x="229.4" y="98.4" transform="rotate(-90 229.4 98.4)">74LS161</text>
<text x="233.2" y="99.4" transform="rotate(-90 233.2 99.4)">U?</text>
<text x="240.8" y="101.5" transform="rotate(-90 240.8 101.5)">Tc</text>
<text x="245.9" y="101.5" transform="rotate(-90 245.9 101.5)">Q3</text>
<text x="248.4" y="101.5" transform="rotate(-90 248.4 101.5)">Q2</text>
<text x="251" y="101.5" transform="rotate(-90 251 101.5)">Q1</text>
<text x="253.5" y="101.5" transform="rotate(-90 253.5 101.5)">Q0</text>
<text x="158.2" y="157.9" transform="rotate(-90 158.2 157.9)">OE</text>
<text x="160.8" y="157.7" transform="rotate(-90 160.8 157.7)">Cp</text>
<text x="165.9" y="157.6" transform="rotate(-90 165.9 157.6)">D7</text>
<text x="168.4" y="157.6" transform="rotate(-90 168.4 157.6)">D6</text>
<text x="170.9" y="157.6" transform="rotate(-90 170.9 157.6)">D5</text>
<text x="173.5" y="157.6" transform="rotate(-90 173.5 157.6)">D4</text>
<text x="176" y="157.6" transform="rotate(-90 176 157.6)">D3</text>
<text x="178.6" y="157.6" transform="rotate(-90 178.6 157.6)">D2</text>
<text x="181.1" y="157.6" transform="rotate(-90 181.1 157.6)">D1</text>
<text x="183.6" y="157.6" transform="rotate(-90 183.6 157.6)">D0</text>
<text x="171" y="165.4" transform="rotate(-90 171 165.4)">U?</text>
<text x="162.1" y="169.6" transform="rotate(-90 162.1 169.6)">74LS374</text>
<text x="165.9" y="173.1" transform="rotate(-90 165.9 173.1)">O7</text>
<text x="168.4" y="173.1" transform="rotate(-90 168.4 173.1)">O6</text>
<text x="170.9" y="173.1" transform="rotate(-90 170.9 173.1)">O5</text>
<text x="173.5" y="173.1" transform="rotate(-90 173.5 173.1)">O4</text>
<text x="176" y="173.1" transform="rotate(-90 176 173.1)">O3</text>
<text x="178.6" y="173.1" transform="rotate(-90 178.6 173.1)">O2</text>
<text x="181.1" y="173.1" transform="rotate(-90 181.1 173.1)">O1</text>
<text x="183.6" y="173.1" transform="rotate(-90 183.6 173.1)">O0</text>
<text x="212.9" y="221.4" transform="rotate(-90 212.9 221.4)">OE</text>
<text x="215.4" y="221.3" transform="rotate(-90 215.4 221.3)">CE</text>
<text x="235.7" y="221.1" transform="rotate(-90 235.7 221.1)">A9</text>
<text x="238.3" y="221.1" transform="rotate(-90 238.3 221.1)">A8</text>
<text x="240.8" y="221.1" transform="rotate(-90 240.8 221.1)">A7</text>
<text x="243.3" y="221.1" transform="rotate(-90 243.3 221.1)">A6</text>
<text x="245.9" y="221.1" transform="rotate(-90 245.9 221.1)">A5</text>
<text x="248.4" y="221.1" transform="rotate(-90 248.4 221.1)">A4</text>
<text x="251" y="221.1" transform="rotate(-90 251 221.1)">A3</text>
<text x="253.5" y="221.1" transform="rotate(-90 253.5 221.1)">A2</text>
<text x="256" y="221.1" transform="rotate(-90 256 221.1)">A1</text>
<text x="258.6" y="221.1" transform="rotate(-90 258.6 221.1)">A0</text>
<text x="272.5" y="221.4" transform="rotate(-90 272.5 221.4)">OE</text>
<text x="275.1" y="221.3" transform="rotate(-90 275.1 221.3)">CE</text>
<text x="295.4" y="221.1" transform="rotate(-90 295.4 221.1)">A9</text>
<text x="297.9" y="221.1" transform="rotate(-90 297.9 221.1)">A8</text>
<text x="300.5" y="221.1" transform="rotate(-90 300.5 221.1)">A7</text>
<text x="303" y="221.1" transform="rotate(-90 303 221.1)">A6</text>
<text x="305.6" y="221.1" transform="rotate(-90 305.6 221.1)">A5</text>
<text x="308.1" y="221.1" transform="rotate(-90 308.1 221.1)">A4</text>
<text x="310.6" y="221.1" transform="rotate(-90 310.6 221.1)">A3</text>
<text x="313.2" y="221.1" transform="rotate(-90 313.2 221.1)">A2</text>
<text x="315.7" y="221.1" transform="rotate(-90 315.7 221.1)">A1</text>
<text x="318.3" y="221.1" transform="rotate(-90 318.3 221.1)">A0</text>
<text x="332.2" y="221.4" transform="rotate(-90 332.2 221.4)">OE</text>
<text x="334.8" y="221.3" transform="rotate(-90 334.8 221.3)">CE</text>
<text x="355.1" y="221.1" transform="rotate(-90 355.1 221.1)">A9</text>
<text x="357.6" y="221.1" transform="rotate(-90 357.6 221.1)">A8</text>
<text x="360.2" y="221.1" transform="rotate(-90 360.2 221.1)">A7</text>
<text x="362.7" y="221.1" transform="rotate(-90 362.7 221.1)">A6</text>
<text x="365.3" y="221.1" transform="rotate(-90 365.3 221.1)">A5</text>
<text x="367.8" y="221.1" transform="rotate(-90 367.8 221.1)">A4</text>
<text x="370.3" y="221.1" transform="rotate(-90 370.3 221.1)">A3</text>
<text x="372.9" y="221.1" transform="rotate(-90 372.9 221.1)">A2</text>
<text x="375.4" y="221.1" transform="rotate(-90 375.4 221.1)">A1</text>
<text x="378" y="221.1" transform="rotate(-90 378 221.1)">A0</text>
<text x="391.9" y="221.4" transform="rotate(-90 391.9 221.4)">OE</text>
<text x="394.5" y="221.3" transform="rotate(-90 394.5 221.3)">CE</text>
<text x="414.8" y="221.1" transform="rotate(-90 414.8 221.1)">A9</text>
<text x="417.3" y="221.1" transform="rotate(-90 417.3 221.1)">A8</text>
<text x="419.9" y="221.1" transform="rotate(-90 419.9 221.1)">A7</text>
<text x="422.4" y="221.1" transform="rotate(-90 422.4 221.1)">A6</text>
<text x="424.9" y="221.1" transform="rotate(-90 424.9 221.1)">A5</text>
<text x="427.5" y="221.1" transform="rotate(-90 427.5 221.1)">A4</text>
<text x="430" y="221.1" transform="rotate(-90 430 221.1)">A3</text>
<text x="432.6" y="221.1" transform="rotate(-90 432.6 221.1)">A2</text>
<text x="435.1" y="221.1" transform="rotate(-90 435.1 221.1)">A1</text>
<text x="437.6" y="221.1" transform="rotate(-90 437.6 221.1)">A0</text>
<text x="220.5" y="222.2" transform="rotate(-90 220.5 222.2)">A15</text>
<text x="223" y="222.2" transform="rotate(-90 223 222.2)">A14</text>
<text x="225.6" y="222.2" transform="rotate(-90 225.6 222.2)">A13</text>
<text x="228.1" y="222.2" transform="rotate(-90 228.1 222.2)">A12</text>
<text x="230.6" y="222.2" transform="rotate(-90 230.6 222.2)">A11</text>
<text x="233.2" y="222.2" transform="rotate(-90 233.2 222.2)">A10</text>
<text x="280.2" y="222.2" transform="rotate(-90 280.2 222.2)">A15</text>
<text x="282.7" y="222.2" transform="rotate(-90 282.7 222.2)">A14</text>
<text x="285.2" y="222.2" transform="rotate(-90 285.2 222.2)">A13</text>
<text x="287.8" y="222.2" transform="rotate(-90 287.8 222.2)">A12</text>
<text x="290.3" y="222.2" transform="rotate(-90 290.3 222.2)">A11</text>
<text x="292.9" y="222.2" transform="rotate(-90 292.9 222.2)">A10</text>
<text x="339.9" y="222.2" transform="rotate(-90 339.9 222.2)">A15</text>
<text x="342.4" y="222.2" transform="rotate(-90 342.4 222.2)">A14</text>
<text x="344.9" y="222.2" transform="rotate(-90 344.9 222.2)">A13</text>
<text x="347.5" y="222.2" transform="rotate(-90 347.5 222.2)">A12</text>
<text x="350" y="222.2" transform="rotate(-90 350 222.2)">A11</text>
<text x="352.6" y="222.2" transform="rotate(-90 352.6 222.2)">A10</text>
<text x="399.5" y="222.2" transform="rotate(-90 399.5 222.2)">A15</text>
<text x="402.1" y="222.2" transform="rotate(-90 402.1 222.2)">A14</text>
<text x="404.6" y="222.2" transform="rotate(-90 404.6 222.2)">A13</text>
<text x="407.2" y="222.2" transform="rotate(-90 407.2 222.2)">A12</text>
<text x="409.7" y="222.2" transform="rotate(-90 409.7 222.2)">A11</text>
<text x="412.2" y="222.2" transform="rotate(-90 412.2 222.2)">A10</text>
<text x="240.8" y="236.6" transform="rotate(-90 240.8 236.6)">D7</text>
<text x="243.3" y="236.6" transform="rotate(-90 243.3 236.6)">D6</text>
<text x="245.9" y="236.6" transform="rotate(-90 245.9 236.6)">D5</text>
<text x="248.4" y="236.6" transform="rotate(-90 248.4 236.6)">D4</text>
<text x="251" y="236.6" transform="rotate(-90 251 236.6)">D3</text>
<text x="253.5" y="236.6" transform="rotate(-90 253.5 236.6)">D2</text>
<text x="256" y="236.6" transform="rotate(-90 256 236.6)">D1</text>
<text x="258.6" y="236.6" transform="rotate(-90 258.6 236.6)">D0</text>
<text x="300.5" y="236.6" transform="rotate(-90 300.5 236.6)">D7</text>
<text x="303" y="236.6" transform="rotate(-90 303 236.6)">D6</text>
<text x="305.6" y="236.6" transform="rotate(-90 305.6 236.6)">D5</text>
<text x="308.1" y="236.6" transform="rotate(-90 308.1 236.6)">D4</text>
<text x="310.6" y="236.6" transform="rotate(-90 310.6 236.6)">D3</text>
<text x="313.2" y="236.6" transform="rotate(-90 313.2 236.6)">D2</text>
<text x="315.7" y="236.6" transform="rotate(-90 315.7 236.6)">D1</text>
<text x="318.3" y="236.6" transform="rotate(-90 318.3 236.6)">D0</text>
<text x="360.2" y="236.6" transform="rotate(-90 360.2 236.6)">D7</text>
<text x="362.7" y="236.6" transform="rotate(-90 362.7 236.6)">D6</text>
<text x="365.3" y="236.6" transform="rotate(-90 365.3 236.6)">D5</text>
<text x="367.8" y="236.6" transform="rotate(-90 367.8 236.6)">D4</text>
<text x="370.3" y="236.6" transform="rotate(-90 370.3 236.6)">D3</text>
<text x="372.9" y="236.6" transform="rotate(-90 372.9 236.6)">D2</text>
<text x="375.4" y="236.6" transform="rotate(-90 375.4 236.6)">D1</text>
<text x="378" y="236.6" transform="rotate(-90 378 236.6)">D0</text>
<text x="419.9" y="236.6" transform="rotate(-90 419.9 236.6)">D7</text>
<text x="422.4" y="236.6" transform="rotate(-90 422.4 236.6)">D6</text>
<text x="424.9" y="236.6" transform="rotate(-90 424.9 236.6)">D5</text>
<text x="427.5" y="236.6" transform="rotate(-90 427.5 236.6)">D4</text>
<text x="430" y="236.6" transform="rotate(-90 430 236.6)">D3</text>
<text x="432.6" y="236.6" transform="rotate(-90 432.6 236.6)">D2</text>
<text x="435.1" y="236.6" transform="rotate(-90 435.1 236.6)">D1</text>
<text x="437.6" y="236.6" transform="rotate(-90 437.6 236.6)">D0</text>
<text x="174.8" y="303.5" transform="rotate(-90 174.8 303.5)">E1</text>
<text x="177.3" y="303.5" transform="rotate(-90 177.3 303.5)">E2</text>
<text x="179.8" y="303.5" transform="rotate(-90 179.8 303.5)">E3</text>
<text x="187.5" y="303.6" transform="rotate(-90 187.5 303.6)">A2</text>
<text x="190" y="303.6" transform="rotate(-90 190 303.6)">A1</text>
<text x="192.5" y="303.6" transform="rotate(-90 192.5 303.6)">A0</text>
<text x="196.4" y="311.4" transform="rotate(-90 196.4 311.4)">U?</text>
<text x="169.8" y="315.6" transform="rotate(-90 169.8 315.6)">74LS138</text>
<text x="174.8" y="314.1" transform="rotate(-90 174.8 314.1)">O7</text>
<text x="177.3" y="314.1" transform="rotate(-90 177.3 314.1)">O6</text>
<text x="179.8" y="314.1" transform="rotate(-90 179.8 314.1)">O5</text>
<text x="182.4" y="314.1" transform="rotate(-90 182.4 314.1)">O4</text>
<text x="184.9" y="314.1" transform="rotate(-90 184.9 314.1)">O3</text>
<text x="187.5" y="314.1" transform="rotate(-90 187.5 314.1)">O2</text>
<text x="190" y="314.1" transform="rotate(-90 190 314.1)">O1</text>
<text x="192.5" y="314.1" transform="rotate(-90 192.5 314.1)">O0</text>
</g>
<g font-size="2.1" fill="#00f">
<text x="200.7" y="91.4">Cycle Counter</text>
<text x="200.7" y="93.5">High</text>
<text x="236.2" y="91.4">Cycle Counter</text>
<text x="236.2" y="93.5">Low</text>
<text x="163.8" y="161.2">Opcode Register</text>
</g>
<g font-size="1.8" fill="#a00000">
<text x="35.8" y="11.9">1</text>
<text x="87.9" y="11.9">2</text>
<text x="140.1" y="11.9">3</text>
<text x="192.2" y="11.9">4</text>
<text x="244.3" y="11.9">5</text>
<text x="296.5" y="11.9">6</text>
<text x="348.6" y="11.9">7</text>
<text x="400.8" y="11.9">8</text>
<text x="452.9" y="11.9">9</text>
<text x="504.6" y="11.9">10</text>
<text x="556.7" y="11.9">11</text>
<text x="10.4" y="39.5">A</text>
<text x="582.3" y="39.5">A</text>
<text x="10.4" y="96.6">B</text>
<text x="582.3" y="96.6">B</text>
<text x="10.4" y="153.7">C</text>
<text x="582.3" y="153.7">C</text>
<text x="10.4" y="210.7">D</text>
<text x="582.3" y="210.7">D</text>
<text x="10.5" y="267.8">E</text>
<text x="582.4" y="267.8">E</text>
<text x="10.5" y="324.9">F</text>
<text x="582.4" y="324.9">F</text>
<text x="10.4" y="382">G</text>
<text x="582.3" y="382">G</text>
<text x="35.8" y="409.7">1</text>
<text x="87.9" y="409.7">2</text>
<text x="140.1" y="409.7">3</text>
<text x="192.2" y="409.7">4</text>
<text x="244.3" y="409.7">5</text>
<text x="296.5" y="409.7">6</text>
<text x="348.6" y="409.7">7</text>
<text x="400.8" y="409.7">8</text>
<text x="452.9" y="409.7">9</text>
<text x="504.6" y="409.7">10</text>
<text x="556.7" y="409.7">11</text>
</g>
<g font-size="1.4" fill="#00a0a0">
<text x="214.5" y="341">U?A</text>
<text x="196.7" y="346">U?A</text>
<text x="214.6" y="346">74HC04</text>
<text x="196.8" y="351.1">74HC04</text>
</g>
<g font-size="1.1" fill="#00a0a0">
<text x="239.1" y="63">+5V</text>
<text x="178" y="286.2">VCC</text>
</g>
</svg>
